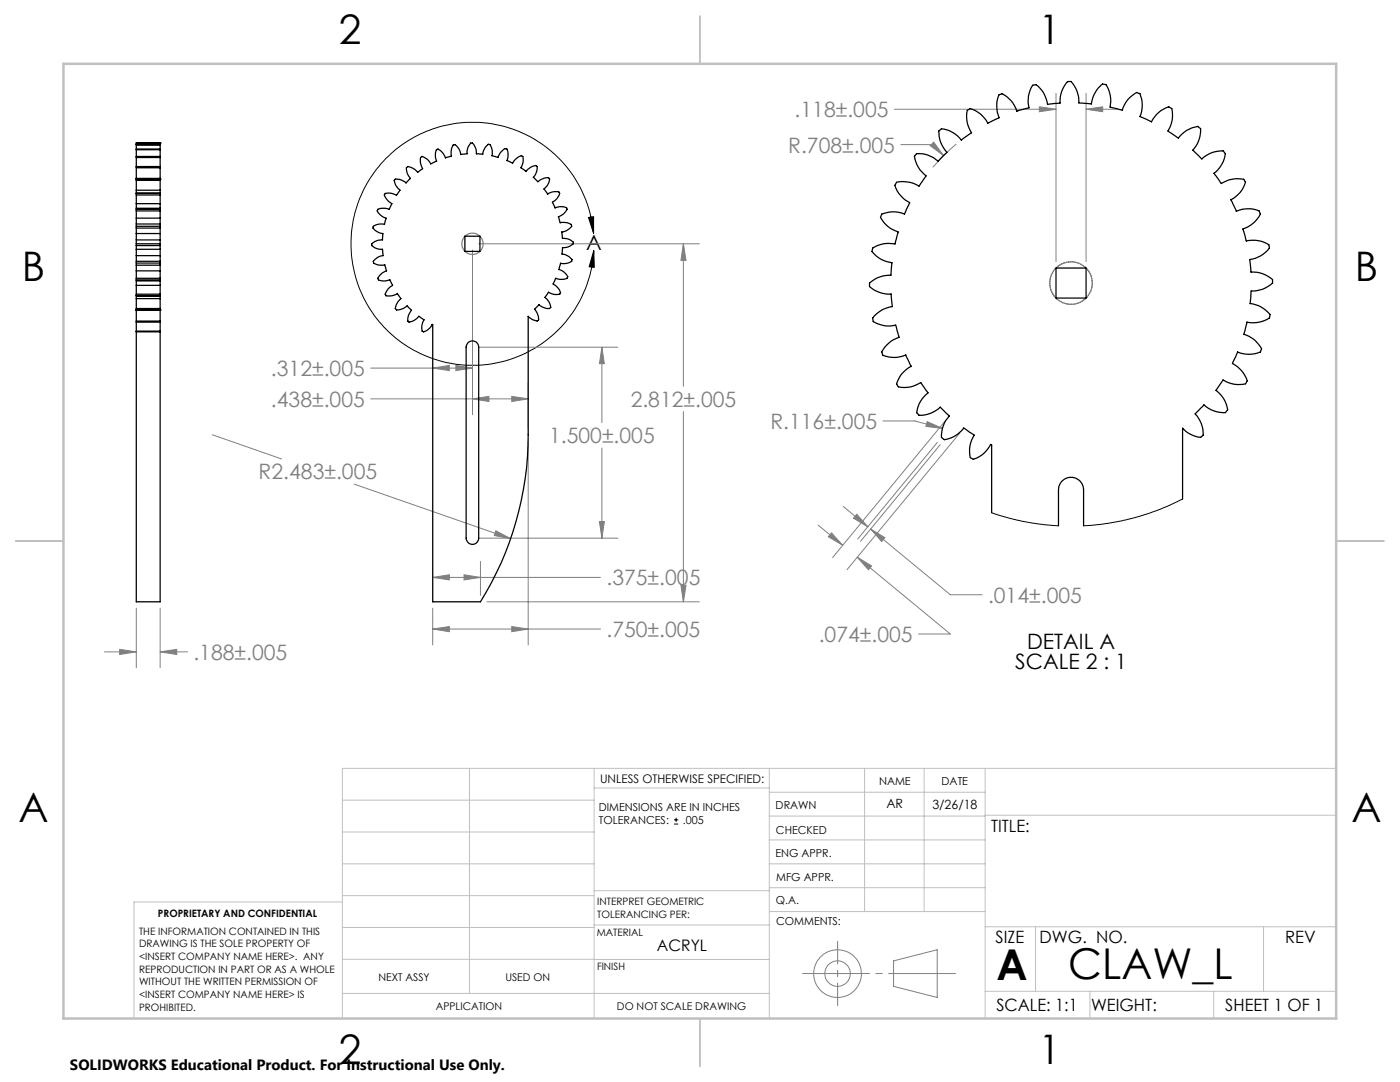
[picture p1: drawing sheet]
<svg xmlns="http://www.w3.org/2000/svg" width="279mm" height="216mm" viewBox="0 0 279 216" stroke-linecap="round" stroke-linejoin="round" font-family="sans-serif">
<path d="M117.4 43.4l1.1-.1v3.3zM118.5 46.6a24.2 24.2 0 0 0-36.9-18.6 24.2 24.2 0 0 0 0 41.3 24.2 24.2 0 0 0 36.9-18.6v-.7M118.5 50l.1 3.3-1-.1zM134.5 164.4h.9M134.5 163.6h.9M134.9 163.2v.8" fill="none" stroke="#000" stroke-width=".2"/>
<g fill="none" stroke="#808080" stroke-width=".2">
<path d="M210.7 18.6v33.6M216.7 18.6v33.6M178.5 21.8h32.2M179.8 28.9h6.3l2.2 2.1M186.3 28.4l2 2.6-2.7-1.9zM190.9 28.8a36.3 36.3 0 0 0-4.7 4.6M207.4 21.3l3.3 .5-3.3 .5zM216.7 21.8l3.4-.5v1zM216.7 21.8h6.4M94.3 49.9v32.9M95.6 48.6h44M136.4 48.6l.5 3.4h-1z"/>
<path d="M136.4 48.6v28.5M74 73.4h20.3M74 79.6h31.4M86.4 73.4l3.3-.5v1zM91 72.9l3.3 .5-3.3 .5zM94.3 79.6l3.3-.5v1zM95.6 69.3h27.7M102.1 79.1l3.3 .5-3.3 .5zM105.4 76.4v9.1M120.1 69.3l.5 3.3h-1zM120.1 69.3v15M42.4 86.7l13.8 4.9"/>
<path d="M70.7 96.6l31.2 10.9M105.4 88v40.7M120.1 89.4v18M136.4 82.1v38M176.2 84h6.4l5.5 1.5M185 84.1l3.1 1.4-3.3-.4zM187.1 88.3l-15.9 19.3M187.6 88.7l-15.9 19.3M188.6 84l-22.4 27.3M191.6 86.4l-22.5 27.3M86.4 115.2l3.3-.5v1zM86.4 115.2h33.4"/>
<path d="M92.6 114.7l3.3 .5-3.3 .5zM95.6 107.4h27.7M95.9 112v6.8M99 105.9l2.9 1.6-3.3-.6zM119.6 104.1h1l-.5 3.3zM135.9 116.8h1l-.5 3.3zM163.3 104.8l4.9 4M165.9 106.3l2.3 2.5-2.9-1.7zM168.3 101.1l4.9 4M171 102.6l2.2 2.5-2.9-1.7zM171.1 111.2l2.9 1.7-.7 .8zM171.1 111.2l18.6 15.3h-6.4"/>
<path d="M173.7 105.6l2.9 1.7-.6 .8zM173.7 105.6l16 13.1h6.3M20.8 130.1h6.4M23.9 129.6l3.3 .5-3.3 .5zM27.2 121.4v11.8M32 130.1l3.3-.5v1zM32 121.4v11.8M32 130.1h5.4M86.4 125.5l3.3-.5v1zM86.4 121.4v7.3M86.4 125.5h33.4M97.2 120.1h42.4"/>
<path d="M102.1 125l3.3 .5-3.3 .5zM178.3 191.7l8.7-2.2v9.5l-8.7-2.2z"/>
<circle cx="167.1" cy="194.3" r="4.8"/>
<circle cx="167.1" cy="194.3" r="2.54"/>
</g>
<g fill="none" stroke="#808080" stroke-width=".25">
<circle cx="94.3" cy="48.7" r="2.13"/>
<circle cx="213.7" cy="56.5" r="4.3"/>
</g>
<path d="M160.2 194.3h30.5" fill="none" stroke="#808080" stroke-width=".2" stroke-dasharray="15.2 1.3 1.3 1.3" stroke-dashoffset="1.9"/>
<path d="M167.2 187.8v12.9" fill="none" stroke="#808080" stroke-width=".2" stroke-dasharray="15.2 1.3 1.3 1.3" stroke-dashoffset="10.7"/>
<g fill="none" stroke="#c0c0c0" stroke-width=".2">
<path d="M68.3 159.7h50.3M93.7 153.3v44.9M118.6 153.3v49.9M118.6 157.2h34.9M153.5 153.3v49.9M153.5 158.1h43.1M172.5 153.3v28.6M184.4 153.3v28.6M196.6 153.3v49.9M266.7 153.3h-198.4v49.9M68.3 178.7h50.3M68.3 172.4h50.3"/>
<path d="M68.3 166h50.3M68.3 180h-41.6v23.2M118.6 177.7h35M153.5 167.6h43.1M153.5 162.8h43.1M153.5 172.4h43.1M153.5 177.1h43.1M196.6 162.7h70.1M68.3 198.2h85.2M68.3 191.4l85.2 .1M68.3 185.1h50.3M118.6 184.6h35"/>
<path d="M153.6 181.9h43M196.6 197.8h70.1M196.6 184.9h70.1M206.7 184.9v12.9M217.5 197.8v5.4M242.2 197.8v5.4M252.2 184.9v12.9"/>
</g>
<path d="M139.7 3.2v9.5M3.1 107.9h9.6M266.7 107.9h9.5M139.7 203.2v9.6" fill="none" stroke="#c0c0c0" stroke-width=".25"/>
<path d="M12.7 12.7h254v190.5h-254z" fill="none" stroke="#c0c0c0" stroke-width=".5"/>
<path d="M117.4 43.4l1.1-.1v3.3zM118.5 50l.1 3.3-1-.1z" fill="#000"/>
<path d="M23.9 129.6l3.3 .5-3.3 .5zM32 130.1l3.3-.5v1zM135.9 116.8h1l-.5 3.3zM136.4 48.6l.5 3.4h-1zM119.6 104.1h1l-.5 3.3zM120.1 69.3l.5 3.3h-1zM86.4 125.5l3.3-.5v1zM102.1 125l3.3 .5-3.3 .5zM99 105.9l-.4 1 3.3 .6zM91 72.9l3.3 .5-3.3 .5zM86.4 73.4l3.3-.5v1zM92.6 114.7l3.3 .5-3.3 .5zM86.4 115.2l3.3-.5v1zM102.1 79.1l3.3 .5-3.3 .5zM94.3 79.6l3.3-.5v1zM186.3 28.4l-.7 .7 2.7 1.9zM171.1 111.2l2.9 1.7-.7 .8zM165.9 106.3l2.3 2.5-2.9-1.7zM173.7 105.6l2.9 1.7-.6 .8zM171 102.6l2.2 2.5-2.9-1.7zM185 84.1l-.2 1 3.3 .4zM216.7 21.8l3.4-.5v1zM207.4 21.3l3.3 .5-3.3 .5z" fill="#808080"/>
<g fill="none" stroke="#000" stroke-width=".25">
<path d="M27.2 38.6v.3M27.2 38.9v1.7M27.2 38.5v.1M27.2 35.7v.3M27.2 36v2M27.2 35.7h.1M27.2 38v.5M27.2 35.6v.1M27.2 33.5v2.1M27.2 33.2v.3M27.2 31.4v1.8M27.2 31.2v.2"/>
<path d="M27.2 29.9v1.3M27.2 29.7v.2M27.2 28.9v.8M27.2 28.9h.1M27.2 28.5v.4M27.2 28.5h.1M27.2 38.5h4.8M27.2 35.7h4.8M27.2 38.9h4.8M27.2 38.6h4.8M27.2 36h4.8M27.2 38h4.8"/>
<path d="M27.2 35.6h4.8M27.2 33.5h4.8M27.2 33.2h4.8M27.2 31.4h4.8M27.2 31.2h4.8M27.2 29.9h4.8M27.2 29.7h4.8M27.2 28.9h4.8M27.2 28.5h4.8M32 38.6v.3M32 38.9v1.7M32 38.5v.1"/>
<path d="M32 35.7v.3M32 36v2M32 35.7h.1M32 38v.5M32 35.6v.1M32 33.5v2.1M32 33.2v.3M32 31.4v1.8M32 31.2v.2M32 29.9v1.3M32 29.7v.2M32 28.9v.8"/>
<path d="M32 28.9h.1M32 28.5v.4M32 28.5h.1M81.1 33.4l.2-.1a2.15 2.15 0 0 1 2.1 1.1l.9-.7a2.53 2.53 0 0 1-.3-2.3l.2-.1a2.4 2.4 0 0 1 1.8 1.4l1.1-.6a1.98 1.98 0 0 1 .2-2.3 1.71 1.71 0 0 1 1.4 1.2l.2 .5 1.2-.3a2.03 2.03 0 0 1 .6-2.3 2.25 2.25 0 0 1 1.2 1.9l1.3-.1a2.28 2.28 0 0 1 .9-2.2h.1a2.14 2.14 0 0 1 .9 2.2l1.2 .1a2.25 2.25 0 0 1 1.3-2 2.21 2.21 0 0 1 .6 2.3l1.2 .3a2.5 2.5 0 0 1 1.6-1.7 2.1 2.1 0 0 1 .2 2.3l1.1 .6a2.05 2.05 0 0 1 1.9-1.4h.1a2.53 2.53 0 0 1-.3 2.3l1 .7a3.1 3.1 0 0 1 2-1.2l.1 .2a2.37 2.37 0 0 1-.7 2.2l1 .9a2.32 2.32 0 0 1 2.1-.7h.1a2.15 2.15 0 0 1-1.1 2.1l.8 1a2.43 2.43 0 0 1 2.3-.3l.1 .1a2.52 2.52 0 0 1-1.5 1.9l.6 1.1a2.14 2.14 0 0 1 2.3 .1l.1 .1a2.71 2.71 0 0 1-1.8 1.6l.4 1.2a2.22 2.22 0 0 1 2.3 .4v.1a2.07 2.07 0 0 1-2 1.3l.2 1.3a2.28 2.28 0 0 1 2.1 .8v.1a2.14 2.14 0 0 1-2.1 .9l-.2 1.3a2.24 2.24 0 0 1 2 1.2v.1a2.11 2.11 0 0 1-2.2 .5l-.4 1.3a2.57 2.57 0 0 1 1.8 1.5l-.1 .2a2.59 2.59 0 0 1-2.3 0l-.5 1.2a2.05 2.05 0 0 1 1.4 1.9 2.53 2.53 0 0 1-2.3-.3l-.7 1a2.45 2.45 0 0 1 1.1 2.1 .7 .7 0 0 1-1.1 .1l-1.2-.7-.9 .9 .2 .2a2.07 2.07 0 0 1 .5 2l-.1 .1a1.59 1.59 0 0 1-1.5-.5l-.4-.4v25.8a63.4 63.4 0 0 1-9.5 31.2h-9.5l-.1-55.4a2.33 2.33 0 0 1-1.9 1.4h-.1a2.53 2.53 0 0 1 .3-2.3l-1-.7a2.17 2.17 0 0 1-2.1 1.1l-.1-.1a2.66 2.66 0 0 1 .7-2.2l-.9-.9a2.4 2.4 0 0 1-2.2 .7 2.19 2.19 0 0 1 1-2.1l-.7-1a2.43 2.43 0 0 1-2.3 .3l-.1-.1a2.52 2.52 0 0 1 1.5-1.9l-.6-1.1a2.1 2.1 0 0 1-2.3-.1l-.1-.1a2.71 2.71 0 0 1 1.8-1.6l-.4-1.2a2.34 2.34 0 0 1-2.3-.4v-.2a2.54 2.54 0 0 1 1.9-1.2l-.1-1.3a1.98 1.98 0 0 1-2.1-.9v-.1a2.49 2.49 0 0 1 2.1-.8l.1-1.3a1.94 1.94 0 0 1-1.9-1.3v-.1a2.61 2.61 0 0 1 2.2-.4l.3-1.3a2.5 2.5 0 0 1-1.7-1.5l.1-.1a2.1 2.1 0 0 1 2.3-.1l.5-1.2a2.53 2.53 0 0 1-1.4-1.8v-.1a2.24 2.24 0 0 1 2.3 .3l.7-1a2.15 2.15 0 0 1-1-2.1v-.1a2.37 2.37 0 0 1 2.2 .7l.9-.9a2.63 2.63 0 0 1-.8-2.2zM27.2 48.6v.4M27.2 47.9v.7M27.2 49v.7M27.2 45.2v.3M27.2 45.5v1.1M27.2 51v1.1M27.2 52.1v.4M27.2 44.7v.5"/>
<path d="M27.2 52.5v.4M27.2 41.8v.3M27.2 42.1v1.4M27.2 54v1.5M27.2 55.5v.3M27.2 41.6v.2M27.2 55.8v.3M27.2 46.6v1.3M27.2 49.7v1.3M27.2 43.5v1.2M27.2 52.9v1.1M27.2 56.9v1.8"/>
<path d="M27.2 58.7v.3M27.2 59v.1M27.2 40.6v1M27.2 56.1v.8M27.2 59.6v2M27.2 59.1v.5M27.2 47.9h4.8M27.2 49.7h4.8M27.2 44.7h4.8M27.2 52.9h4.8M27.2 41.6h4.8M27.2 56.1h4.8"/>
<path d="M27.2 59.1h4.8M27.2 49h4.8M27.2 48.6h4.8M27.2 45.5h4.8M27.2 45.2h4.8M27.2 46.6h4.8M27.2 52.1h4.8M27.2 51h4.8M27.2 52.5h4.8M27.2 42.1h4.8M27.2 41.8h4.8M27.2 43.5h4.8"/>
<path d="M27.2 55.5h4.8M27.2 54h4.8M27.2 55.8h4.8M27.2 40.6h4.8M27.2 58.7h4.8M27.2 56.9h4.8M27.2 59h4.8M27.2 59.6h4.8M32 48.6v.4M32 47.9v.7M32 49v.7M32 45.2v.3"/>
<path d="M32 45.5v1.1M32 51v1.1M32 52.1v.4M32 44.7v.5M32 52.5v.4M32 41.8v.3M32 42.1v1.4M32 54v1.5M32 55.5v.3M32 41.6v.2M32 55.8v.3M32 46.6v1.3"/>
<path d="M32 49.7v1.3M32 43.5v1.2M32 52.9v1.1M32 56.9v1.8M32 58.7v.3M32 59v.1M32 40.6v1M32 56.1v.8M32 59.6v2M32 59.1v.5M92.8 47.1h3v3.1h-3zM210.7 53.5h6v6h-6z"/>
<path d="M27.2 61.6v.2M27.2 61.8h.1M27.2 61.9v2.2M27.2 64.1v.2M27.2 64.3v1.8M27.2 66.1v.1M27.2 61.8h4.8M27.2 61.6h4.8M27.2 61.9h4.8M27.2 66.2v53.9h4.8v-53.9M27.2 61.8v.1M27.2 64.1h4.8"/>
<path d="M27.2 64.3h4.8M27.2 66.1h4.8M27.2 66.2h4.8M32 61.6v.2M32 61.8h.1M32 61.9v2.2M32 64.1v.2M32 64.3v1.8M32 66.1v.1M32 61.8v.1M93.3 68.4a1.26 1.26 0 0 1 1.4-.3 1.26 1.26 0 0 1 .8 1.2v38.1a1.25 1.25 0 0 1-1.2 1.2 1.25 1.25 0 0 1-1.3-1.2v-38.1zM236 99.6v-14.2l.4 .4a5.3 5.3 0 0 0 3.3 1.4l.4-.3a5.4 5.4 0 0 0-1.6-4.3l1.8-1.8a5.5 5.5 0 0 0 4.3 1.5l.3-.5a5.2 5.2 0 0 0-2.2-3.9l1.4-2.1a5.4 5.4 0 0 0 4.5 .7l.3-.4a5.5 5.5 0 0 0-2.9-3.6l1-2.3a5.6 5.6 0 0 0 4.6 0l.1-.5a5.5 5.5 0 0 0-3.5-3l.6-2.4a5.7 5.7 0 0 0 4.6-.9v-.5a5.4 5.4 0 0 0-3.9-2.3l.2-2.5a5.5 5.5 0 0 0 4.3-1.7v-.5a5.4 5.4 0 0 0-4.3-1.6l-.3-2.5a5.1 5.1 0 0 0 3.9-2.5l-.1-.5a6.1 6.1 0 0 0-4.5-.7l-.7-2.4a5.5 5.5 0 0 0 3.5-3l-.2-.5a5.3 5.3 0 0 0-4.6 0l-1.1-2.3a5 5 0 0 0 2.9-3.7l-.3-.4a6.2 6.2 0 0 0-4.5 .8l-1.4-2a5.4 5.4 0 0 0 2.2-4l-.3-.4a5.4 5.4 0 0 0-4.3 1.5l-1.8-1.7a5.5 5.5 0 0 0 1.4-4.4l-.4-.3a5.6 5.6 0 0 0-3.9 2.3l-2.1-1.5a5.4 5.4 0 0 0 .7-4.5l-.5-.2a5.1 5.1 0 0 0-3.5 2.9l-2.3-1.1a5.4 5.4 0 0 0-.1-4.5l-.5-.2a5.4 5.4 0 0 0-2.9 3.5l-2.5-.6a5.6 5.6 0 0 0-.9-4.5l-.5-.1a5.2 5.2 0 0 0-2.3 3.9l-2.5-.2a5.5 5.5 0 0 0-1.7-4.2h-.5a5.3 5.3 0 0 0-1.5 4.3l-2.5 .2a5.5 5.5 0 0 0-2.4-3.9l-.5 .1a5.5 5.5 0 0 0-.8 4.5l-2.5 .7a5.3 5.3 0 0 0-3-3.5l-.5 .2a5.4 5.4 0 0 0 0 4.6l-2.3 1.1a5.4 5.4 0 0 0-3.5-2.9l-.5 .3a5.4 5.4 0 0 0 .8 4.5l-2.1 1.4a5.4 5.4 0 0 0-4-2.1l-.4 .3a5.5 5.5 0 0 0 1.6 4.3l-1.8 1.8a5 5 0 0 0-4.4-1.4l-.3 .4a6 6 0 0 0 2.3 3.9l-1.4 2a5.8 5.8 0 0 0-4.5-.7l-.3 .5a5.3 5.3 0 0 0 2.9 3.5l-1 2.3a5.4 5.4 0 0 0-4.6 .1l-.1 .5a5.5 5.5 0 0 0 3.4 3l-.6 2.4a5.5 5.5 0 0 0-4.5 .9v.5a5.2 5.2 0 0 0 3.9 2.3l-.2 2.5a5.5 5.5 0 0 0-4.3 1.7v.5a5.6 5.6 0 0 0 4.3 1.6l.3 2.5a5.3 5.3 0 0 0-3.9 2.4l.1 .6a5.8 5.8 0 0 0 4.5 .7l.6 2.4a5.7 5.7 0 0 0-3.4 3l.2 .5a5.4 5.4 0 0 0 4.6 0l1.1 2.3a5 5 0 0 0-2.9 3.6l.2 .3a4.5 4.5 0 0 0 4-.4l.6-.3 1.4 2.1-.5 .4a5.4 5.4 0 0 0-1.7 3.6l.3 .4a5.4 5.4 0 0 0 4.3-1.6l1.8 1.8a5.5 5.5 0 0 0-1.4 4.3l.4 .4a5.2 5.2 0 0 0 3.9-2.3l2.1 1.4a5.4 5.4 0 0 0-.7 4.5l.5 .3a5.6 5.6 0 0 0 3.5-2.9l.2 .1v13.5"/>
<path d="M211.2 104.9v-7.2a2.5 2.5 0 0 1 2.5-2.5 2.5 2.5 0 0 1 2.6 2.5v7.2"/>
</g>
<path d="M236 99.6l-5.1 2.3-4.9 1.5-5.1 1.1-4.6 .4M197.9 102.3l2.6 .9 3.3 .8 3.5 .6 3.9 .3" fill="none" stroke="#000" stroke-width=".2"/>
<g font-size="8.5">
<text x="198.9" y="195.5">A</text>
<text x="213.2" y="195.4">CLAW_L</text>
</g>
<g font-size="8.1">
<text x="67.6" y="8.9">2</text>
<text x="207.3" y="8.9">1</text>
<text x="4.4" y="56.2">B</text>
<text x="270.4" y="56.2">B</text>
<text x="3.7" y="164.1">A</text>
<text x="269.7" y="164.1">A</text>
<text x="67.6" y="212.4">2</text>
<text x="207.3" y="212.4">1</text>
</g>
<g font-size="4.2" fill="#808080">
<text x="158.6" y="23.4">.118±.005</text>
<text x="157.3" y="30.4">R.708±.005</text>
<text x="54.1" y="75">.312±.005</text>
<text x="54.1" y="81.2">.438±.005</text>
<text x="125.9" y="81.2">2.812±.005</text>
<text x="109.6" y="88.4">1.500±.005</text>
<text x="153.7" y="85.6">R.116±.005</text>
<text x="51.6" y="95.7">R2.483±.005</text>
<text x="121" y="116.8">.375±.005</text>
<text x="197.2" y="120.3">.014±.005</text>
<text x="38.6" y="131.7">.188±.005</text>
<text x="121" y="127.1">.750±.005</text>
<text x="163.4" y="128.1">.074±.005</text>
</g>
<g font-size="4.2">
<text x="117" y="49.8">A</text>
<text x="205" y="129.4">DETAIL A</text>
<text x="202.6" y="133.6">SCALE 2 : 1</text>
</g>
<g font-size="3.4">
<text x="197.8" y="166">TITLE:</text>
<text x="198.7" y="188.1">SIZE</text>
<text x="207.5" y="188.1">DWG. NO.</text>
<text x="256.5" y="188.2">REV</text>
<text x="198.8" y="201.7">SCALE: 1:1</text>
<text x="217.7" y="201.8">WEIGHT:</text>
<text x="244.5" y="201.7">SHEET 1 OF 1</text>
</g>
<text font-size="3.2" x="131.1" y="189.8">ACRYL</text>
<text font-size="3" x="14" y="213.5">SOLIDWORKS Educational Product. For Instructional Use Only.</text>
<g font-size="2.5">
<text x="176.9" y="161.3">AR</text>
<text x="186.1" y="161.4">3/26/18</text>
</g>
<text font-size="2.4" x="119.8" y="156.2">UNLESS OTHERWISE SPECIFIED:</text>
<g font-size="2.2">
<text x="119.5" y="161.8">DIMENSIONS ARE IN INCHES</text>
<text x="154.8" y="161.4">DRAWN</text>
<text x="175.4" y="156.6">NAME</text>
<text x="187.9" y="156.7">DATE</text>
<text x="119.5" y="164.4">TOLERANCES:</text>
<text x="136.3" y="164.4">.005</text>
<text x="154.9" y="166.3">CHECKED</text>
<text x="154.8" y="171">ENG APPR.</text>
<text x="154.9" y="175.7">MFG APPR.</text>
<text x="154.9" y="180.4">Q.A.</text>
<text x="154.9" y="184.6">COMMENTS:</text>
</g>
<g font-size="2.1">
<text x="75.5" y="195.7">NEXT ASSY</text>
<text x="100.9" y="195.7">USED ON</text>
<text x="86.9" y="201.5">APPLICATION</text>
<text x="123.1" y="201.6">DO NOT SCALE DRAWING</text>
</g>
<g font-size="2">
<text x="31.5" y="182.9">PROPRIETARY AND CONFIDENTIAL</text>
<text x="119.2" y="180.6">INTERPRET GEOMETRIC</text>
<text x="119.2" y="183.1">TOLERANCING PER:</text>
<text x="27.8" y="186.5">THE INFORMATION CONTAINED IN THIS</text>
<text x="27.8" y="189">DRAWING IS THE SOLE PROPERTY OF</text>
<text x="27.8" y="191.6">&lt;INSERT COMPANY NAME HERE&gt;. ANY</text>
<text x="119.1" y="186.7">MATERIAL</text>
<text x="27.8" y="194.1">REPRODUCTION IN PART OR AS A WHOLE</text>
<text x="27.8" y="196.6">WITHOUT THE WRITTEN PERMISSION OF</text>
<text x="119.1" y="193.5">FINISH</text>
<text x="27.8" y="199.1">&lt;INSERT COMPANY NAME HERE&gt; IS</text>
<text x="27.8" y="201.7">PROHIBITED.</text>
</g>
</svg>
